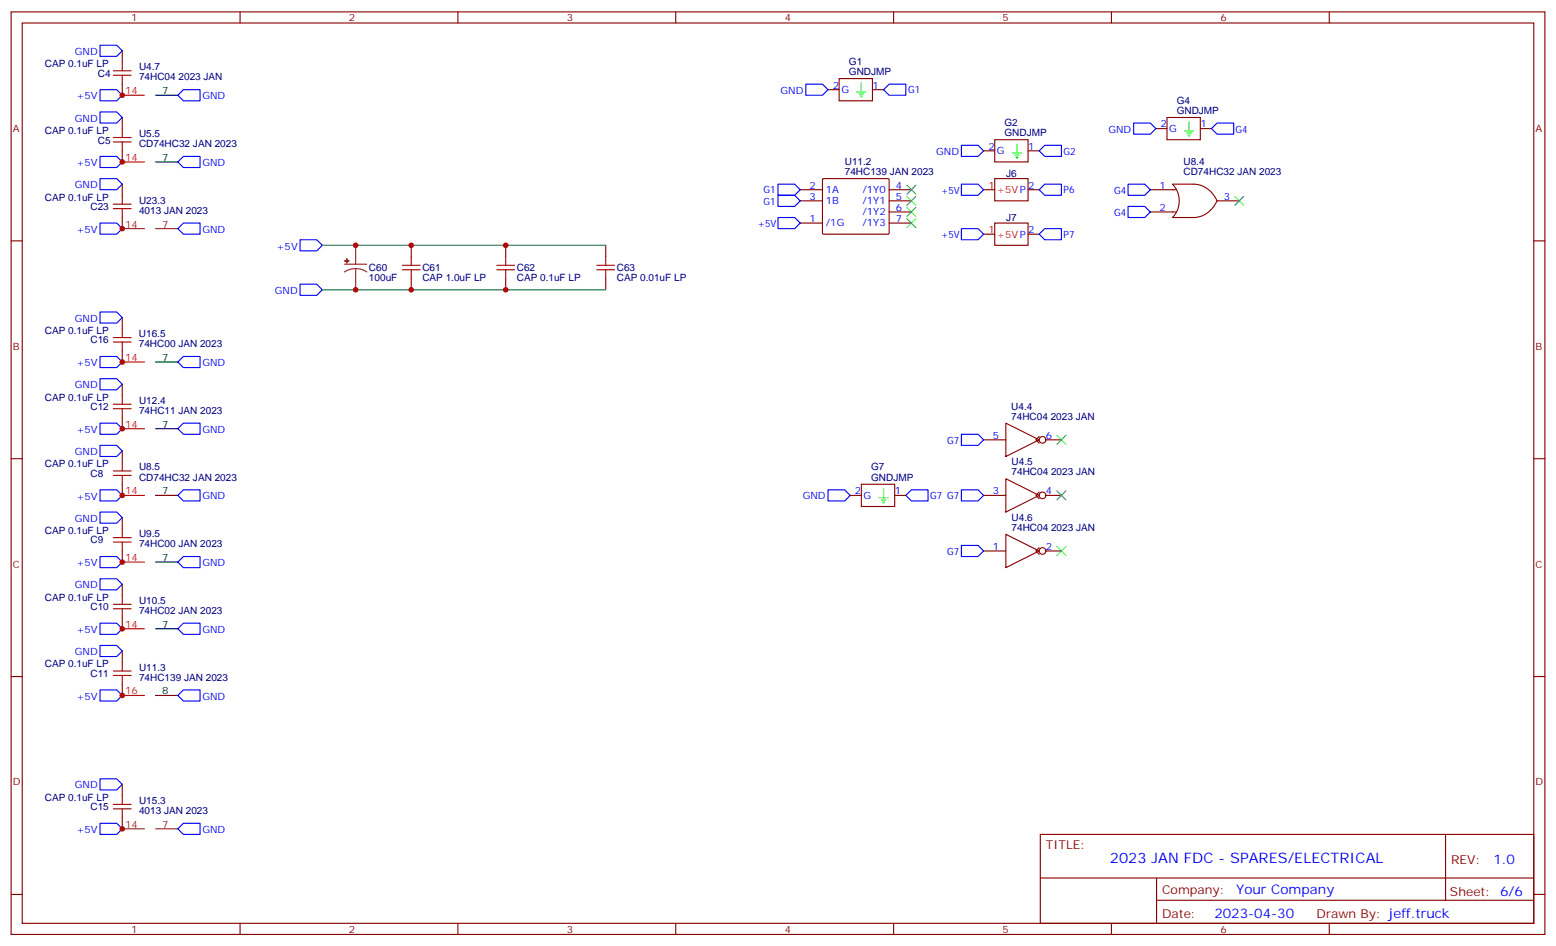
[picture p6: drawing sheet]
<svg xmlns="http://www.w3.org/2000/svg" width="494mm" height="300mm" viewBox="0 0 494 300" stroke-linecap="round" stroke-linejoin="round" font-family="sans-serif">
<g fill="none" stroke="#870000" stroke-width=".35">
<path d="M3.5 3.8h486.9v292.8h-486.9zM7.1 7.3h479.7v285.8h-479.7zM38.8 16.1v3.5M76.2 3.8v3.5M145.3 3.8v3.5M214.5 3.8v3.5M283.6 3.8v3.5M352.8 3.8v3.5M421.9 3.8v3.5M38.8 26.7v3.5M38.8 37.3v3.5M262.8 28.5h3.5"/>
<path d="M266.3 24.9h10.6v7.1h-10.6zM276.9 28.5h3.6M370.4 37.3h10.6v7h-10.6zM38.8 47.9v3.5M38.8 58.5v3.5M261.1 56.9l.3-.2h20.6l.2 .3v17.2l-.3 .1h-20.7l-.1-.3zM312.2 47.9h3.5M315.7 44.3h10.6v7.1h-10.6zM315.7 56.7h10.6v7h-10.6zM326.3 47.9h3.5M366.9 40.8h3.5M372.2 58.5h6.7a8.4 8.4 0 0 1 7.4 5.2 8.4 8.4 0 0 1-7.4 5.3h-6.7a7.6 7.6 0 0 0 0-10.5z"/>
<path d="M381 40.8h3.5M3.5 76.4h3.6M38.8 69v3.6M130.5 77.9v3.5M160.5 77.9v3.5M192.3 77.9v3.5M254 60.2h7.1M254 63.7h7.1M254 70.8h7.1M282.2 60.2h7.1M282.2 67.3h7.1M282.2 63.7h7.1"/>
<path d="M282.2 70.8h7.1M312.2 60.2h3.5M312.2 74.3h3.5M315.7 70.8h10.6v7.1h-10.6zM326.3 60.2h3.5M326.3 74.3h3.5M365.1 60.2h8.1M365.1 67.3h8.1M386.3 63.7h7M486.8 76.4h3.6M130.5 88.4v3.6M160.5 88.4v3.6"/>
<path d="M192.3 88.4v3.6M38.8 100.8v3.5M38.8 111.4v3.5M38.8 122v3.5M38.8 132.5v3.6M312.2 139.6h7.1M319.3 134.3l10.5 5.3-10.5 5.3zM329.8 138.5l-1 1.1 1 1.1M332 139.6h4.9M3.5 145.6h3.6M38.8 143.1v3.5M38.8 153.7v3.5"/>
<path d="M269.9 157.2h3.5M273.4 153.7h10.6v7.1h-10.6zM284 157.2h3.5M312.2 157.2h7.1M319.3 151.9l10.5 5.3-10.5 5.3zM329.8 156.2l-1 1 1 1.1M332 157.2h4.9M486.8 145.6h3.6M38.8 164.3v3.5M38.8 174.9v3.5M312.2 174.9h7.1M319.3 169.6l10.5 5.3-10.5 5.3z"/>
<path d="M329.8 173.8l-1 1.1 1 1M332 174.9h4.9M38.8 185.5v3.5M38.8 196v3.6M3.5 214.7h3.6M38.8 206.6v3.5M38.8 217.2v3.5M486.8 214.7h3.6M38.8 249v3.5M38.8 259.5v3.6M330.2 264.8h156.6v28.3h-156.6zM330.2 278.7h156.5"/>
<path d="M367.1 278.7v14.1M458.8 264.9v20.8M3.5 283.9h3.6M76.2 293.1v3.5M145.3 293.1v3.5M214.5 293.1v3.5M283.6 293.1v3.5M352.8 293.1v3.5M367.1 285.7h119.6M421.9 293.1v3.5M486.8 283.9h3.6"/>
<circle cx="330.9" cy="139.6" r="1.06"/>
<circle cx="330.9" cy="157.2" r="1.06"/>
<circle cx="330.9" cy="174.9" r="1.06"/>
</g>
<path d="M49.4 30.2h7M49.4 51.4h7M49.4 114.9h7M49.4 136.1h7M49.4 157.2h7M49.4 178.4h7M49.4 199.6h7M49.4 220.7h7" fill="none" stroke="#000" stroke-width=".35"/>
<path d="M38.8 30.2h7.1M38.8 51.4h7.1M38.8 114.9h7.1M38.8 136.1h7.1M38.8 157.2h7.1M38.8 178.4h7.1M38.8 199.6h7.1M38.8 220.7h7.1" fill="none" stroke="#f00" stroke-width=".35"/>
<g fill="none" stroke="#00f" stroke-width=".35">
<path d="M31.7 14.4h5.3l1.8 1.7-1.8 1.8h-5.3zM31.7 28.5h5.3l1.8 1.7-1.8 1.8h-5.3zM31.7 35.5h5.3l1.8 1.8-1.8 1.8h-5.3zM58.2 28.5h5.3v3.5h-5.3l-1.8-1.8zM255.8 26.7h5.3l1.7 1.8-1.7 1.7h-5.3zM282.2 26.7h5.3v3.5h-5.3l-1.7-1.7zM359.8 39.1h5.3l1.8 1.7-1.8 1.8h-5.3zM386.3 39.1h5.3v3.5h-5.3l-1.8-1.8zM31.7 49.6h5.3l1.8 1.8-1.8 1.8h-5.3zM31.7 56.7h5.3l1.8 1.8-1.8 1.7h-5.3zM58.2 49.6h5.3v3.6h-5.3l-1.8-1.8zM246.9 58.5h5.3l1.8 1.7-1.8 1.8h-5.3z"/>
<path d="M305.2 46.1h5.2l1.8 1.8-1.8 1.7h-5.2zM305.2 58.5h5.2l1.8 1.7-1.8 1.8h-5.2zM331.6 46.1h5.3v3.5h-5.3l-1.8-1.7zM358.1 58.5h5.3l1.7 1.7-1.7 1.8h-5.3zM31.7 70.8h5.3l1.8 1.8-1.8 1.7h-5.3zM58.2 70.8h5.3v3.5h-5.3l-1.8-1.7zM95.2 76.1h5.3l1.8 1.8-1.8 1.7h-5.3zM246.9 62h5.3l1.8 1.7-1.8 1.8h-5.3zM246.9 69h5.3l1.8 1.8-1.8 1.8h-5.3zM305.2 72.6h5.2l1.8 1.7-1.8 1.8h-5.2zM329.8 60.2l1.8-1.7h5.3v3.5h-5.3zM331.6 72.6h5.3v3.5h-5.3l-1.8-1.8z"/>
<path d="M358.1 65.5h5.3l1.7 1.8-1.7 1.7h-5.3zM31.7 99h5.3l1.8 1.8-1.8 1.8h-5.3zM95.2 90.2h5.3l1.8 1.8-1.8 1.7h-5.3zM31.7 113.1h5.3l1.8 1.8-1.8 1.8h-5.3zM58.2 113.1h5.3v3.6h-5.3l-1.8-1.8zM31.7 120.2h5.3l1.8 1.8-1.8 1.7h-5.3zM31.7 134.3h5.3l1.8 1.8-1.8 1.7h-5.3zM58.2 134.3h5.3v3.5h-5.3l-1.8-1.7zM305.2 137.8h5.2l1.8 1.8-1.8 1.8h-5.2zM31.7 141.4h5.3l1.8 1.7-1.8 1.8h-5.3zM31.7 155.5h5.3l1.8 1.7-1.8 1.8h-5.3zM58.2 155.5h5.3v3.5h-5.3l-1.8-1.8z"/>
<path d="M262.8 155.5h5.3l1.8 1.7-1.8 1.8h-5.3zM289.3 155.5h5.3v3.5h-5.3l-1.8-1.8zM305.2 155.5h5.2l1.8 1.7-1.8 1.8h-5.2zM31.7 162.5h5.3l1.8 1.8-1.8 1.8h-5.3zM31.7 176.6h5.3l1.8 1.8-1.8 1.8h-5.3zM58.2 176.6h5.3v3.6h-5.3l-1.8-1.8zM305.2 173.1h5.2l1.8 1.8-1.8 1.7h-5.2zM31.7 183.7h5.3l1.8 1.8-1.8 1.7h-5.3zM31.7 197.8h5.3l1.8 1.8-1.8 1.7h-5.3zM58.2 197.8h5.3v3.5h-5.3l-1.8-1.7zM31.7 204.9h5.3l1.8 1.7-1.8 1.8h-5.3zM31.7 219h5.3l1.8 1.7-1.8 1.8h-5.3z"/>
<path d="M58.2 219h5.3v3.5h-5.3l-1.8-1.8zM31.7 247.2h5.3l1.8 1.8-1.8 1.7h-5.3zM31.7 261.3h5.3l1.8 1.8-1.8 1.7h-5.3zM58.2 261.3h5.3v3.5h-5.3l-1.8-1.7z"/>
</g>
<g fill="none" stroke="#a10000" stroke-width=".35">
<path d="M38.8 19.6v2.9M36 22.5h5.6M36 23.9h5.6M38.8 23.9v2.8M36 43.6h5.6M36 45h5.6M38.8 40.8v2.8M38.8 45v2.9M36 64.8h5.6M36 66.2h5.6M38.8 62v2.8M38.8 66.2v2.8"/>
<path d="M127.7 85.6h5.6M127.7 84.2h5.6M130.5 81.4v2.8M130.5 85.6v2.8M157.7 85.6h5.6M157.7 84.2h5.6M160.5 81.4v2.8M160.5 85.6v2.8M189.4 85.6h5.7M189.4 84.2h5.7M192.3 81.4v2.8M192.3 85.6v2.8"/>
<path d="M36 107.1h5.6M36 108.5h5.6M38.8 104.3v2.8M38.8 108.5v2.9M36 128.3h5.6M36 129.7h5.6M38.8 125.5v2.8M38.8 129.7v2.8M36 149.5h5.6M36 150.9h5.6M38.8 146.6v2.9M38.8 150.9v2.8"/>
<path d="M36 170.6h5.6M36 172h5.6M38.8 167.8v2.8M38.8 172v2.9M36 191.8h5.6M36 193.2h5.6M38.8 189v2.8M38.8 193.2v2.8M36 213h5.6M36 214.4h5.6M38.8 210.1v2.9M38.8 214.4v2.8"/>
<path d="M36 255.3h5.6M36 256.7h5.6M38.8 252.5v2.8M38.8 256.7v2.8"/>
</g>
<path d="M102.3 77.9h90M102.3 92h90" fill="none" stroke="#008700" stroke-width=".35"/>
<path d="M38.8 72.6h7.1M49.4 72.6h7M112.9 77.9v6M109.4 83.9h7M112.9 85.3l1.8 .2 1.7 .8M112.9 85.3l-1.9 .2-1.6 .8M112.9 85.3v6.7M38.8 263.1h7.1M49.4 263.1h7" fill="none" stroke="#8c2424" stroke-width=".35"/>
<g fill="#8c2424" stroke="#8c2424" stroke-width=".35">
<path d="M109.4 82.8h1.4z"/>
<path d="M110.1 82.1v1.4z"/>
</g>
<g fill="none" stroke="#3c3" stroke-width=".35">
<path d="M287.9 58.8l2.8 2.8M290.7 58.8l-2.8 2.8M287.9 62.3l2.8 2.9M287.9 65.9l2.8 2.8M287.9 69.4l2.8 2.8M290.7 62.3l-2.8 2.9M290.7 65.9l-2.8 2.8M290.7 69.4l-2.8 2.8M391.9 62.3l2.9 2.9M394.8 62.3l-2.9 2.9M335.5 138.2l2.8 2.8M338.3 138.2l-2.8 2.8"/>
<path d="M335.5 155.8l2.8 2.8M338.3 155.8l-2.8 2.8M335.5 173.5l2.8 2.8M338.3 173.5l-2.8 2.8"/>
</g>
<g fill="none" stroke="#0f0" stroke-width=".35">
<path d="M272 29.2h2.8M272.7 29.9h1.4M273 30.6h.8M273.4 26.4v4.5M377.5 38.7v4.6M321.4 48.6h2.8M322.1 49.3h1.4M322.4 50h.7M322.8 45.8v4.5M376.1 41.5h2.8M376.8 42.2h1.4M377.1 42.9h.7"/>
<path d="M279 157.9h2.9M279.8 158.6h1.4M280.1 159.3h.7M280.5 155.1v4.6"/>
</g>
<g fill="#c00">
<circle cx="38.8" cy="51.4" r=".88"/>
<circle cx="130.5" cy="77.9" r=".88"/>
<circle cx="160.5" cy="77.9" r=".88"/>
<circle cx="130.5" cy="92" r=".88"/>
<circle cx="160.5" cy="92" r=".88"/>
<circle cx="112.9" cy="77.9" r=".88"/>
<circle cx="112.9" cy="92" r=".88"/>
<circle cx="38.8" cy="30.2" r=".88"/>
<circle cx="38.8" cy="72.6" r=".88"/>
<circle cx="38.8" cy="114.9" r=".88"/>
<circle cx="38.8" cy="136.1" r=".88"/>
<circle cx="38.8" cy="157.2" r=".88"/>
<circle cx="38.8" cy="178.4" r=".88"/>
<circle cx="38.8" cy="199.6" r=".88"/>
<circle cx="38.8" cy="220.7" r=".88"/>
<circle cx="38.8" cy="263.1" r=".88"/>
</g>
<text font-size="4.6" fill="#00f" x="352.3" y="273.9">2023 JAN FDC - SPARES/ELECTRICAL</text>
<g font-size="4.2" fill="#00f">
<text x="474" y="274.1">1.0</text>
<text x="392.4" y="283.7">Your Company</text>
<text x="385.5" y="291.5">2023-04-30</text>
</g>
<g font-size="3.9" fill="#800">
<text x="332" y="269.4">TITLE:</text>
<text x="460.6" y="274.1">REV:</text>
<text x="368.9" y="283.6">Company:</text>
<text x="460.2" y="284.2">Sheet: 6/6</text>
<text x="368.9" y="291.3">Date:</text>
<text x="417.9" y="291.4">Drawn By: jeff.truck</text>
</g>
<g font-size="3.2" fill="#800">
<text x="41.6" y="6.8">1</text>
<text x="110.8" y="6.8">2</text>
<text x="179.9" y="6.8">3</text>
<text x="249.1" y="6.8">4</text>
<text x="318.2" y="6.8">5</text>
<text x="387.3" y="6.8">6</text>
<text x="4.1" y="41.9">A</text>
<text x="487.4" y="41.9">A</text>
<text x="4.1" y="111">B</text>
<text x="487.4" y="111">B</text>
<text x="4.1" y="180.2">C</text>
<text x="487.4" y="180.2">C</text>
<text x="4.1" y="249.3">D</text>
<text x="487.4" y="249.3">D</text>
<text x="41.6" y="296.1">1</text>
<text x="110.8" y="296.1">2</text>
<text x="179.9" y="296.1">3</text>
<text x="249.1" y="296.1">4</text>
<text x="318.2" y="296.1">5</text>
<text x="387.3" y="296.1">6</text>
</g>
<g font-size="3.2" fill="#00f">
<text x="23.7" y="17.4">GND</text>
<text x="247.7" y="29.8">GND</text>
<text x="264.3" y="28.1">2</text>
<text x="267.1" y="29.5">G</text>
<text x="276.9" y="28.1">1</text>
<text x="288.2" y="29.6">G1</text>
<text x="24.3" y="31.6">+5V</text>
<text x="64.2" y="31.5">GND</text>
<text x="23.7" y="38.6">GND</text>
<text x="368.4" y="40.5">2</text>
<text x="371.1" y="41.9">G</text>
<text x="381" y="40.5">1</text>
<text x="313.7" y="47.5">2</text>
<text x="326.3" y="47.5">1</text>
<text x="351.8" y="42.1">GND</text>
<text x="392.2" y="42.1">G4</text>
<text x="24.3" y="52.7">+5V</text>
<text x="64.2" y="52.7">GND</text>
<text x="297.1" y="49.2">GND</text>
<text x="316.4" y="48.9">G</text>
<text x="337.6" y="49.1">G2</text>
<text x="23.7" y="59.7">GND</text>
<text x="256.9" y="59.9">2</text>
<text x="284.3" y="59.9">4</text>
<text x="326.3" y="59.9">2</text>
<text x="368" y="59.9">1</text>
<text x="242.4" y="61.4">G1</text>
<text x="242.4" y="64.9">G1</text>
<text x="256.9" y="63.4">3</text>
<text x="262.1" y="61.3">1A</text>
<text x="262.1" y="64.8">1B</text>
<text x="273.7" y="61.3">/1Y0</text>
<text x="273.7" y="64.8">/1Y1</text>
<text x="284.3" y="63.4">5</text>
<text x="298.7" y="61.5">+5V</text>
<text x="337.6" y="61.4">P6</text>
<text x="353.6" y="61.5">G4</text>
<text x="388.4" y="63.4">3</text>
<text x="256.9" y="70.4">1</text>
<text x="262.1" y="71.9">/1G</text>
<text x="273.7" y="68.3">/1Y2</text>
<text x="273.7" y="71.9">/1Y3</text>
<text x="284.3" y="66.9">6</text>
<text x="284.3" y="70.4">7</text>
<text x="353.6" y="68.6">G4</text>
<text x="368" y="66.9">2</text>
<text x="24.3" y="73.9">+5V</text>
<text x="64.2" y="73.9">GND</text>
<text x="240.5" y="72.1">+5V</text>
<text x="298.7" y="75.6">+5V</text>
<text x="326.3" y="74">2</text>
<text x="337.6" y="75.5">P7</text>
<text x="87.8" y="79.2">+5V</text>
<text x="87.2" y="93.3">GND</text>
<text x="23.7" y="102.1">GND</text>
<text x="24.3" y="116.2">+5V</text>
<text x="64.2" y="116.2">GND</text>
<text x="23.7" y="123.2">GND</text>
<text x="24.3" y="137.4">+5V</text>
<text x="64.2" y="137.4">GND</text>
<text x="300.6" y="140.8">G7</text>
<text x="315.1" y="139.2">5</text>
<text x="332" y="139.2">6</text>
<text x="23.7" y="144.4">GND</text>
<text x="24.3" y="158.6">+5V</text>
<text x="64.2" y="158.5">GND</text>
<text x="254.8" y="158.5">GND</text>
<text x="271.4" y="156.9">2</text>
<text x="274.1" y="158.3">G</text>
<text x="284" y="156.9">1</text>
<text x="295.3" y="158.5">G7 G7</text>
<text x="315.1" y="156.9">3</text>
<text x="332" y="156.9">4</text>
<text x="23.7" y="165.6">GND</text>
<text x="24.3" y="179.7">+5V</text>
<text x="64.2" y="179.7">GND</text>
<text x="300.6" y="176.1">G7</text>
<text x="315.1" y="174.5">1</text>
<text x="332" y="174.5">2</text>
<text x="23.7" y="186.7">GND</text>
<text x="24.3" y="200.9">+5V</text>
<text x="64.2" y="200.9">GND</text>
<text x="23.7" y="207.9">GND</text>
<text x="24.3" y="222.1">+5V</text>
<text x="64.2" y="222">GND</text>
<text x="23.7" y="250.2">GND</text>
<text x="24.3" y="264.4">+5V</text>
<text x="64.2" y="264.4">GND</text>
</g>
<g font-size="3.2" fill="#000080">
<text x="14.2" y="21.3">CAP 0.1uF LP</text>
<text x="44.2" y="22.3">U4.7</text>
<text x="269.4" y="23.8">GNDJMP</text>
<text x="269.4" y="20.6">G1</text>
<text x="31.1" y="24.5">C4</text>
<text x="44.1" y="25.5">74HC04 2023 JAN</text>
<text x="373.5" y="32.9">G4</text>
<text x="318.8" y="40">G2</text>
<text x="373.5" y="36.1">GNDJMP</text>
<text x="14.2" y="42.5">CAP 0.1uF LP</text>
<text x="31.1" y="45.6">C5</text>
<text x="44.1" y="46.7">CD74HC32 JAN 2023</text>
<text x="44.2" y="43.5">U5.5</text>
<text x="318.8" y="43.2">GNDJMP</text>
<text x="268.2" y="52.5">U11.2</text>
<text x="375.7" y="52.3">U8.4</text>
<text x="268.2" y="55.6">74HC139 JAN 2023</text>
<text x="319.4" y="56">J6</text>
<text x="375.7" y="55.5">CD74HC32 JAN 2023</text>
<text x="14.2" y="63.7">CAP 0.1uF LP</text>
<text x="44.2" y="64.8">U23.3</text>
<text x="28.7" y="66.7">C23</text>
<text x="44.1" y="68">4013 JAN 2023</text>
<text x="319.4" y="70.2">J7</text>
<text x="117.1" y="89.2">100uF</text>
<text x="117.1" y="86.1">C60</text>
<text x="134.1" y="89.2">CAP 1.0uF LP</text>
<text x="134.1" y="86.1">C61</text>
<text x="164" y="89.2">CAP 0.1uF LP</text>
<text x="164" y="86">C62</text>
<text x="195.8" y="89.2">CAP 0.01uF LP</text>
<text x="195.8" y="86">C63</text>
<text x="14.2" y="106">CAP 0.1uF LP</text>
<text x="44.1" y="107.1">U16.5</text>
<text x="28.7" y="109">C16</text>
<text x="44.1" y="110.2">74HC00 JAN 2023</text>
<text x="14.2" y="127.2">CAP 0.1uF LP</text>
<text x="28.7" y="130.2">C12</text>
<text x="44.1" y="131.5">74HC11 JAN 2023</text>
<text x="44.2" y="128.3">U12.4</text>
<text x="321" y="130">U4.4</text>
<text x="321" y="133.2">74HC04 2023 JAN</text>
<text x="14.2" y="148.3">CAP 0.1uF LP</text>
<text x="44.2" y="149.3">U8.5</text>
<text x="276.5" y="149.3">G7</text>
<text x="321.1" y="147.7">U4.5</text>
<text x="28.7" y="151.3">C8</text>
<text x="44.1" y="152.5">CD74HC32 JAN 2023</text>
<text x="276.5" y="152.5">GNDJMP</text>
<text x="321.1" y="150.9">74HC04 2023 JAN</text>
<text x="321.1" y="165.3">U4.6</text>
<text x="14.2" y="169.5">CAP 0.1uF LP</text>
<text x="28.7" y="172.5">C9</text>
<text x="44.1" y="173.7">74HC00 JAN 2023</text>
<text x="44.2" y="170.5">U9.5</text>
<text x="321.1" y="168.5">74HC04 2023 JAN</text>
<text x="14.2" y="190.7">CAP 0.1uF LP</text>
<text x="44.2" y="191.8">U10.5</text>
<text x="28.7" y="193.7">C10</text>
<text x="44.1" y="195">74HC02 JAN 2023</text>
<text x="14.2" y="211.8">CAP 0.1uF LP</text>
<text x="28.7" y="214.8">C11</text>
<text x="44.2" y="213">U11.3</text>
<text x="44.1" y="216.1">74HC139 JAN 2023</text>
<text x="14.2" y="254.2">CAP 0.1uF LP</text>
<text x="28.7" y="257.2">C15</text>
<text x="44.2" y="255.2">U15.3</text>
<text x="44.1" y="258.4">4013 JAN 2023</text>
</g>
<g font-size="3.2" fill="#f00">
<text x="39.7" y="29.9">14</text>
<text x="39.7" y="51">14</text>
<text x="313.7" y="59.9">1</text>
<text x="316.4" y="61.3">+5VP</text>
<text x="313.7" y="74">1</text>
<text x="316.4" y="75.4">+5VP</text>
<text x="39.7" y="114.5">14</text>
<text x="39.7" y="135.7">14</text>
<text x="39.7" y="156.9">14</text>
<text x="39.7" y="178">14</text>
<text x="39.7" y="199.2">14</text>
<text x="39.7" y="220.4">16</text>
</g>
<g font-size="3.2">
<text x="51.5" y="29.9">7</text>
<text x="51.5" y="51">7</text>
<text x="51.5" y="114.5">7</text>
<text x="51.5" y="135.7">7</text>
<text x="51.5" y="156.9">7</text>
<text x="51.5" y="178">7</text>
<text x="51.5" y="199.2">7</text>
<text x="51.5" y="220.4">8</text>
</g>
<g font-size="3.2" fill="#8d2323">
<text x="39.7" y="72.2">14</text>
<text x="51.5" y="72.2">7</text>
<text x="39.7" y="262.7">14</text>
<text x="51.5" y="262.7">7</text>
</g>
</svg>
